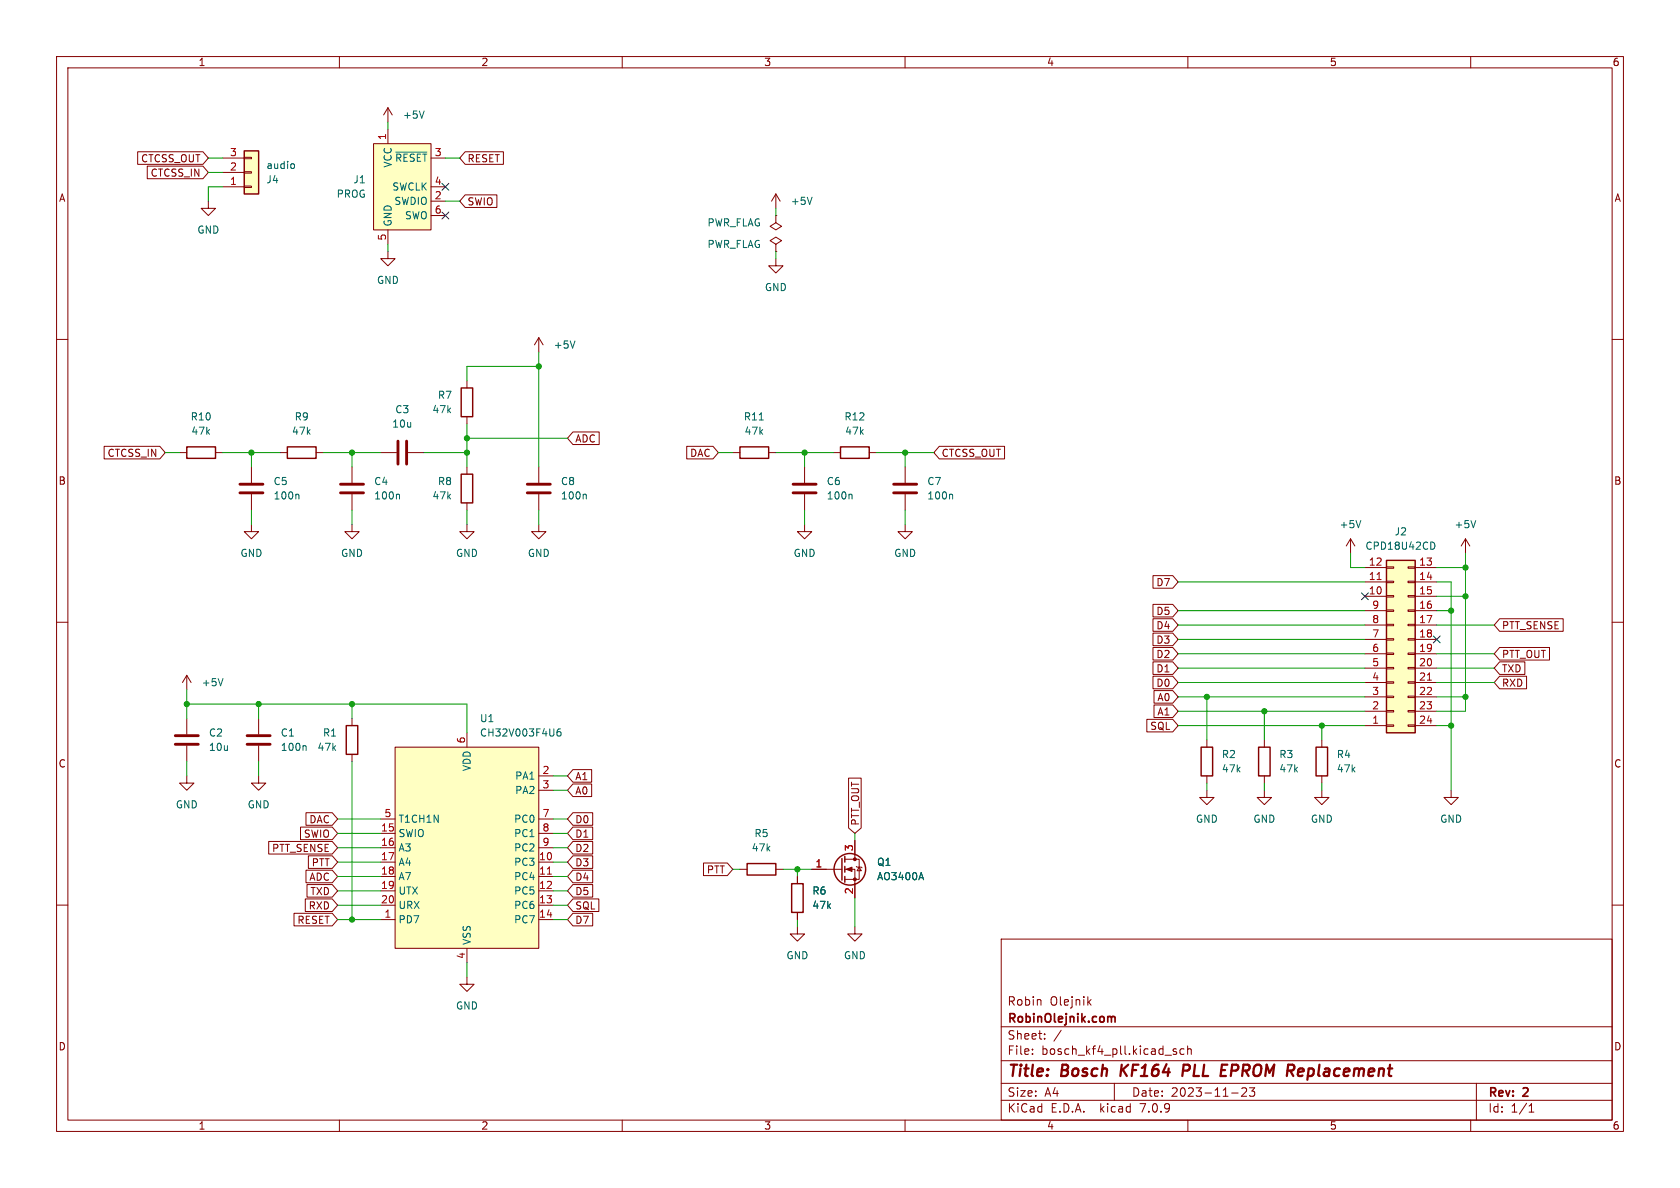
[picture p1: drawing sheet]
<svg xmlns="http://www.w3.org/2000/svg" width="297mm" height="210mm" viewBox="0 0 297 210" stroke-linecap="round" stroke-linejoin="round" font-family="sans-serif">
<g fill="none" stroke="#840000" stroke-width=".18">
<path d="M10 10h277v190h-277zM12 12h273v186h-273zM60 10v2M68.6 19.1l-.8 1.2M68.6 19.1v2.5M68.6 19.1l.7 1.2M110 10v2M160 10v2M210 10v2M260 10v2M24.3 26.8h11.6l.9 1.1-.9 1.2h-11.6zM26 29.4h9.9l.9 1.1-.9 1.1h-9.9z"/>
<path d="M36.8 35.6v1.2h1.3l-1.3 1.3-1.2-1.3h1.2M39.4 33h3.8M39.4 30.5h3.8M39.4 27.9h3.8M43.2 27.8h1.2v.3h-1.2zM43.2 30.4h1.2v.2h-1.2zM43.2 32.9h1.2v.2h-1.2zM66 25.4h10.2v15.2h-10.2zM68.6 22.9v2.5M76.2 33h2.5M76.2 27.9h2.5M76.2 35.6h2.5"/>
<path d="M76.2 38.1h2.5M82.2 26.8h6.8v2.3h-6.8l-.9-1.2zM82.2 34.4h5.6v2.3h-5.6l-.9-1.1zM137.2 38.1v1.3l1 .6-1 .6-1.1-.6 1.1-.6M137.2 38.1h.1M137.2 34.3l-.8 1.3M137.2 34.3v2.5M137.2 34.3l.7 1.3M10 60h2M68.6 44.5v1.2h1.2l-1.2 1.3-1.3-1.3h1.3M68.6 40.6v2.6M95.2 59.7l-.7 1.3"/>
<path d="M95.2 59.7v2.5M95.2 59.7l.8 1.3M137.2 43.2l1-.7-1-.6-1.1 .6 1.1 .7v1.3M137.2 44.5h.1M137.2 45.7v1.3h1.2l-1.2 1.3-1.3-1.3h1.3M285 60h2M18.4 78.9h9.9l.9 1.1-.9 1.1h-9.9zM82.5 67.3v1.3M82.5 73.7v1.2M101.3 76.4h4.6v2.2h-4.6l-1-1.1zM121.4 78.9h4.6l1 1.1-1 1.1h-4.6zM166.1 78.9h11.5v2.2h-11.5l-1-1.1z"/>
<path d="M31.7 80h1.3M38.1 80h1.3M44.4 92.7v1.3h1.3l-1.3 1.3-1.2-1.3h1.2M44.4 82.6v2.7M44.4 87.4v2.8M49.5 80h1.3M55.9 80h1.2M62.2 92.7v1.3h1.3l-1.3 1.3-1.2-1.3h1.2M62.2 82.6v2.7M62.2 87.4v2.8M67.3 80h2.8M72.1 80h2.8"/>
<path d="M82.5 92.7v1.3h1.3l-1.3 1.3-1.2-1.3h1.2M82.5 82.6v1.2M82.5 88.9v1.3M95.2 92.7v1.3h1.3l-1.3 1.3-1.2-1.3h1.2M95.2 82.6v2.7M95.2 87.4v2.8M129.5 80h1.3M135.9 80h1.3M142.2 92.7v1.3h1.3l-1.3 1.3-1.2-1.3h1.2M142.2 82.6v2.7M142.2 87.4v2.8M147.3 80h1.3"/>
<path d="M153.7 80h1.2M160 92.7v1.3h1.3l-1.3 1.3-1.3-1.3h1.3M160 82.6v2.7M160 87.4v2.8M238.8 95.3l-.8 1.2M238.8 95.3v2.5M238.8 95.3l.7 1.2M259.1 95.3l-.8 1.2M259.1 95.3v2.5M259.1 95.3l.7 1.2M10 110h2M33 119.4v2.5"/>
<path d="M33 119.4l-.7 1.3M33 119.4l.8 1.3M203.8 111.9h3.5l1 1.1-1 1.1h-3.5zM203.8 117h3.5l1 1.1-1 1.1h-3.5zM203.8 119.5h3.5l1 1.2-1 1.1h-3.5zM203.8 109.4h3.5l1 1.1-1 1.1h-3.5zM203.8 101.8h3.5l1 1.1-1 1.1h-3.5zM203.8 114.5h3.5l1 1.1-1 1.1h-3.5zM203.8 106.8h3.5l1 1.2-1 1.1h-3.5zM241.3 105.4h3.8M241.3 102.9h3.8M241.3 100.3h3.8"/>
<path d="M241.3 108h3.8M241.3 110.5h3.8M241.3 113h3.8M241.3 115.6h3.8M241.3 118.1h3.8M245.1 100.2h1.3v.3h-1.3zM245.1 102.7h1.3v.3h-1.3zM245.1 105.3h1.3v.2h-1.3zM245.1 107.8h1.3v.3h-1.3zM245.1 110.4h1.3v.2h-1.3zM245.1 112.9h1.3v.3h-1.3zM245.1 115.4h1.3v.3h-1.3z"/>
<path d="M245.1 118h1.3v.2h-1.3zM248.9 100.2h1.3v.3h-1.3zM248.9 102.7h1.3v.3h-1.3zM248.9 105.3h1.3v.2h-1.3zM248.9 107.8h1.3v.3h-1.3zM248.9 110.4h1.3v.2h-1.3zM248.9 112.9h1.3v.3h-1.3zM248.9 115.4h1.3v.3h-1.3zM248.9 118h1.3v.2h-1.3zM250.2 105.4h3.8M250.2 102.9h3.8M250.2 100.3h3.8"/>
<path d="M250.2 108h3.8M250.2 110.5h3.8M250.2 113h3.8M250.2 115.6h3.8M250.2 118.1h3.8M265.1 114.5h8.8v2.2h-8.8l-.9-1.1zM265.1 119.5h4.8v2.3h-4.8l-.9-1.1zM265.1 117h4.5v2.2h-4.5l-.9-1.1zM265.1 109.4h11.2v2.2h-11.2l-.9-1.1zM285 110h2M33 137.2v1.2h1.3l-1.3 1.3-1.3-1.3h1.3M33 127v2.8"/>
<path d="M33 131.8v2.8M45.7 137.2v1.2h1.3l-1.3 1.3-1.3-1.3h1.3M45.7 127v2.8M45.7 131.8v2.8M62.2 127v1.3M62.2 133.4v1.2M69.8 132.1h25.4v35.5h-25.4zM82.5 129.5v2.6M95.2 137.2h2.6M95.2 139.7h2.6M101.3 136h3.3v2.3h-3.3l-1-1.1zM101.3 138.6h3.3v2.2h-3.3l-1-1.1z"/>
<path d="M150 137.5h2.2v8.9l-1.1 .9-1.1-.9zM202.7 127.2h4.6l1 1.1-1 1.1h-4.6zM204 124.6h3.3l1 1.1-1 1.1h-3.3zM204 122.1h3.3l1 1.1-1 1.1h-3.3zM213.4 139.7v1.3h1.2l-1.2 1.2-1.3-1.2h1.3M213.4 130.8v1.3M213.4 137.2v1.2M223.5 139.7v1.3h1.3l-1.3 1.2-1.3-1.2h1.3M223.5 130.8v1.3M223.5 137.2v1.2M233.7 139.7v1.3h1.2l-1.2 1.2-1.3-1.2h1.3M233.7 130.8v1.3"/>
<path d="M233.7 137.2v1.2M241.3 128.3h3.8M241.3 125.7h3.8M241.3 120.7h3.8M241.3 123.2h3.8M245.1 120.5h1.3v.3h-1.3zM245.1 123.1h1.3v.2h-1.3zM245.1 125.6h1.3v.3h-1.3zM245.1 128.1h1.3v.3h-1.3zM248.9 120.5h1.3v.3h-1.3zM248.9 123.1h1.3v.2h-1.3zM248.9 125.6h1.3v.3h-1.3z"/>
<path d="M248.9 128.1h1.3v.3h-1.3zM250.2 128.3h3.8M250.2 125.7h3.8M250.2 120.7h3.8M250.2 123.2h3.8M256.5 139.7v1.3h1.3l-1.3 1.2-1.2-1.2h1.2M10 160h2M47.5 148.7h11.2l1 1.2-1 1.1h-11.2zM53.1 146.2h5.6l1 1.1-1 1.1h-5.6zM54 158.9h4.7l1 1.1-1 1.1h-4.7zM54.1 143.7h4.6l1 1.1-1 1.1h-4.6zM54.1 153.8h4.6l1 1.1-1 1.2h-4.6z"/>
<path d="M54.3 156.4h4.4l1 1.1-1 1.1h-4.4zM54.5 151.3h4.2l1 1.1-1 1.1h-4.2zM67.3 147.3h2.5M67.3 149.9h2.5M67.3 152.4h2.5M67.3 154.9h2.5M67.3 157.5h2.5M67.3 144.8h2.5M95.2 147.3h2.6M95.2 149.9h2.6M95.2 152.4h2.6M95.2 154.9h2.6"/>
<path d="M95.2 157.5h2.6M95.2 144.8h2.6M101.3 143.7h3.5v2.2h-3.5l-1-1.1zM101.3 148.7h3.5v2.3h-3.5l-1-1.1zM101.3 151.3h3.5v2.2h-3.5l-1-1.1zM101.3 153.8h3.5v2.3h-3.5l-1-1.2zM101.3 158.9h4.6v2.2h-4.6l-1-1.1zM101.3 156.4h3.5v2.2h-3.5l-1-1.1zM101.3 146.2h3.5v2.2h-3.5l-1-1.1zM124.4 152.6h4.2l.9 1.1-.9 1.1h-4.2zM130.8 153.7h1.3M137.2 153.7h1.2"/>
<path d="M141 154.9v1.3M143.5 153.7h5.3M149.4 153.7h1.7v5.1M149.4 151.9h2.5v3.5h-2.5M151.1 148.6v3.3M151.4 153.2l.1 .1h.8l.1 .1M151.9 153.3l.4 .6h-.8zM285 160h2M52 161.4h6.7l1 1.2-1 1.1h-6.7zM67.3 160h2.5M67.3 162.6h2.5M82.5 172.7v1.3h1.3l-1.3 1.3-1.2-1.3h1.2"/>
<path d="M82.5 167.6v2.6M95.2 160h2.6M95.2 162.6h2.6M101.3 161.4h3.5v2.3h-3.5l-1-1.1zM141 163.8v1.3h1.2l-1.2 1.3-1.3-1.3h1.3M141 161.3v1.3M151.1 163.8v1.3h1.3l-1.3 1.3-1.2-1.3h1.2M177 166h108v32h-108zM192.5 177.1l.4 .6M192.9 176.7l-.6 .6M60 198v2M110 198v2"/>
<path d="M160 198v2M177 194.5h108M177 191.5h108M177 187.5h108M177 181.5h108M182.5 186.3v.1M182.5 185.5v.1M184.7 183.6v.1M184.7 182.8v.1M187.6 182.1l-1.3 2M197 191.5v3M208 185.5l-.4-.1-.2 .2 .1 .2 .5 .2v.3h-.6"/>
<path d="M209.3 185.5l-.4-.1-.3 .3v.4l.1 .2h.6M210 184.9v1.5M210 185.5l.2-.1 .3 .1 .1 .9M210 198v2M217.7 193.2h1.2M219.5 192.4l.6-.1 .2 .1 .1 .3-.9 1.1h.9M220.9 192.3h.9l-.5 .6 .4 .1v.7l-.2 .1h-.4l-.2-.1M260 198v2M261 191.5v6.5M270.3 196.6h.9M270.3 195.5l.4-.4v1.5"/>
</g>
<path d="M198.3 188.2l-.2 2M199.5 188.2l-1.3 1.2M210 188.2h-.7l-.3 2M210.1 189.2l-1 .1M216 188.2h1M229.5 190.1l.6 .1M230.2 188.9l-.6 .1M230.5 189.4l-1 .1" fill="none" stroke="#840000" stroke-width=".4"/>
<path d="M196.3 179.7l.2 .2M196.5 179.9v.8M196.5 179.9l.2-.2 .4 .1v.9" fill="none" stroke="#840000" stroke-width=".3"/>
<g fill="none" stroke="#840000" stroke-width=".51">
<path d="M70.4 78v4M71.9 78v4M42.4 87.1h4.1M42.4 85.6h4.1M60.2 87.1h4.1M60.2 85.6h4.1M93.2 87.1h4.1M93.2 85.6h4.1M140.2 87.1h4.1M140.2 85.6h4.1M158 87.1h4.1M158 85.6h4.1"/>
<path d="M31 131.6h4.1M31 130h4.1M43.7 131.6h4.1M43.7 130h4.1"/>
</g>
<g fill="none" stroke="#006464" stroke-width=".18">
<path d="M75 19.6l-.4 1.3M51.8 28.9l.3 .3v.3l-.3 .3M70 26.9h5.5M143.6 34.9l-.5 1.2M101.7 60.3l-.5 1.2M134.2 74.2h.8M52.7 87.4l.1 .1v.7M70.4 87.4l.2 .1v.7M103.5 87.4l.1 .1v.7M150.5 87.4l.1 .1v.7M168.2 87.4l.2 .1v.7M240.6 92l-.4 1.3"/>
<path d="M253.2 95.8a.68 .68 0 0 1 .5 .7 .68 .68 0 0 1-.5 .6M260.9 92l-.4 1.3M39.4 120l-.4 1.2M53.9 131.8l.2 .2v.7M99.1 128.8l-.4 .1a.85 .85 0 0 0 0 1.2l.4-.1 .1-.4-.3-.3-.3 .1-.1 .2M162.9 154.2l.4 1.3"/>
</g>
<g fill="none" stroke="#840000" stroke-width=".25">
<path d="M43.2 26.7h2.5v7.6h-2.5zM33 79h5.1v2h-5.1zM50.8 79h5.1v2h-5.1zM81.5 68.6h2.1v5.1h-2.1zM130.8 79h5.1v2h-5.1zM148.6 79h5.1v2h-5.1zM81.5 83.8h2.1v5.1h-2.1zM245.1 99.1h5.1v30.4h-5.1zM61.2 128.3h2v5.1h-2zM212.3 132.1h2.1v5.1h-2.1zM222.5 132.1h2v5.1h-2zM232.7 132.1h2v5.1h-2z"/>
<path d="M132.1 152.7h5.1v2h-5.1zM140 156.2h2v5.1h-2zM148.8 151.8v3.8M149.4 151.4v1M149.4 153.2v1M149.4 154.9v1.1"/>
<circle cx="150.2" cy="153.7" r="2.79"/>
</g>
<g fill="#ffffc2" stroke="#ffffc2" stroke-width=".18">
<path d="M43.2 26.7h2.5v7.6h-2.5z"/>
<path d="M66 25.4h10.2v15.2h-10.2z"/>
<path d="M69.8 132.1h25.4v35.5h-25.4z"/>
<path d="M245.1 99.1h5.1v30.4h-5.1z"/>
</g>
<path d="M243.4 102.5h.8M252.3 120.2h.8M96.8 154.5h.7" fill="none" stroke="#a90000" stroke-width=".18"/>
<g fill="#840000" stroke="#840000" stroke-width=".18">
<path d="M149.6 153.7l1-.4v.8z"/>
<circle cx="151.1" cy="155.4" r=".25"/>
<circle cx="151.1" cy="151.9" r=".25"/>
</g>
<g fill="none" stroke="#009600" stroke-width=".18">
<path d="M36.8 30.5h2.6M36.8 27.9h2.6M39.4 33h-2.6v2.6M68.6 21.6v1.3M78.7 27.9h2.6M78.7 35.6h2.6M137.2 36.8v1.3M68.6 43.2v1.3M137.2 44.5v1.2M82.5 74.9v7.7M82.5 77.5h17.8M95.2 64.8h-12.7v2.5"/>
<path d="M95.2 62.2v20.4M29.2 80h2.5M39.4 80h10.1M44.4 80v2.6M44.4 90.2v2.5M57.1 80h10.2M62.2 80v2.6M62.2 90.2v2.5M74.9 80h7.6M82.5 90.2v2.5M95.2 90.2v2.5M127 80h2.5"/>
<path d="M137.2 80h10.1M142.2 80v2.6M142.2 90.2v2.5M154.9 80h10.2M160 80v2.6M160 90.2v2.5M238.8 97.8v2.5h2.5M259.1 97.8v27.9h-5.1M208.3 110.5h33M208.3 118.1h33M208.3 113h33M208.3 108h33"/>
<path d="M208.3 102.9h33M208.3 115.6h33M254 100.3h5.1M254 102.9h2.5v36.8M254 110.5h10.2M254 118.1h10.2M254 108h2.5M254 115.6h10.2M254 105.4h5.1M33 124.5h49.5v5M33 121.9v5.1M33 134.6v2.6"/>
<path d="M45.7 124.5v2.5M45.7 134.6v2.6M62.2 124.5v2.5M62.2 134.6v28M97.8 137.2h2.5M97.8 139.7h2.5M208.3 123.2h33M208.3 125.7h33M208.3 120.7h33M208.3 128.3h33M213.4 123.2v7.6M213.4 138.4v1.3"/>
<path d="M223.5 125.7v5.1M223.5 138.4v1.3M233.7 128.3v2.5M233.7 138.4v1.3M254 123.2h5.1M254 120.7h10.2M254 128.3h2.5M59.7 144.8h7.6M59.7 147.3h7.6M59.7 157.5h7.6M59.7 154.9h7.6M59.7 149.9h7.6"/>
<path d="M59.7 152.4h7.6M97.8 144.8h2.5M97.8 147.3h2.5M97.8 157.5h2.5M97.8 154.9h2.5M97.8 149.9h2.5M97.8 152.4h2.5M129.5 153.7h1.3M138.4 153.7h5.1M141 153.7v1.2M151.1 147.3v1.3M151.1 158.8v5"/>
<path d="M59.7 162.6h7.6M59.7 160h7.6M82.5 170.2v2.5M97.8 162.6h2.5M97.8 160h2.5M141 162.6v1.2"/>
</g>
<path d="M78.1 37.5l1.2 1.2M78.1 32.4l1.2 1.2M79.3 37.5l-1.2 1.2M79.3 32.4l-1.2 1.2M240.7 104.8l1.2 1.2M241.9 104.8l-1.2 1.2M253.4 112.4l1.2 1.2M254.6 112.4l-1.2 1.2" fill="none" stroke="#000084" stroke-width=".18"/>
<g fill="#009600" stroke="#009600" stroke-width=".18">
<circle cx="44.4" cy="80" r=".46"/>
<circle cx="95.2" cy="64.8" r=".46"/>
<circle cx="82.5" cy="77.5" r=".46"/>
<circle cx="142.2" cy="80" r=".46"/>
<circle cx="160" cy="80" r=".46"/>
<circle cx="141" cy="153.7" r=".46"/>
<circle cx="256.5" cy="108" r=".46"/>
<circle cx="259.1" cy="105.4" r=".46"/>
<circle cx="233.7" cy="128.3" r=".46"/>
<circle cx="259.1" cy="123.2" r=".46"/>
<circle cx="259.1" cy="100.3" r=".46"/>
<circle cx="256.5" cy="128.3" r=".46"/>
<circle cx="62.2" cy="162.6" r=".46"/>
<circle cx="62.2" cy="124.5" r=".46"/>
<circle cx="45.7" cy="124.5" r=".46"/>
<circle cx="33" cy="124.5" r=".46"/>
<circle cx="213.4" cy="123.2" r=".46"/>
<circle cx="223.5" cy="125.7" r=".46"/>
<circle cx="82.5" cy="80" r=".46"/>
<circle cx="62.2" cy="80" r=".46"/>
</g>
<g font-size="2.8" fill="#840000">
<text x="178" y="190.9">Title:</text>
<text x="187.7" y="190.9">Bosch</text>
<text x="198.9" y="190.9">KF164</text>
<text x="210.7" y="190.9">PLL</text>
<text x="218.2" y="190.9">EPROM</text>
<text x="230.8" y="190.9">Replacement</text>
</g>
<g font-size="2.1" fill="#840000">
<text x="178" y="178">Robin</text>
<text x="185.6" y="178">Olejnik</text>
<text x="178" y="184">Sheet:</text>
<text x="178" y="181.2">RobinOlejnik.com</text>
<text x="178" y="186.7">File:</text>
<text x="184.1" y="186.7">bosch_kf4_pll.kicad_sch</text>
<text x="178" y="196.9">KiCad</text>
<text x="178" y="194.1">Size:</text>
<text x="184.7" y="194.1">A4</text>
<text x="185.7" y="196.9">E.D.A.</text>
<text x="194.6" y="196.9">kicad</text>
<text x="200" y="194.1">Date:</text>
<text x="201.8" y="196.9">7.0.9</text>
<text x="207" y="194.1">2023-11-23</text>
<text x="263" y="194.3">Rev:</text>
<text x="263" y="196.9">Id:</text>
<text x="267.1" y="196.9">1/1</text>
<text x="269.4" y="194.3">2</text>
</g>
<g font-size="1.8" fill="#840000">
<text x="35" y="11.9">1</text>
<text x="85" y="11.9">2</text>
<text x="135" y="11.9">3</text>
<text x="185" y="11.9">4</text>
<text x="235" y="11.9">5</text>
<text x="285" y="11.9">6</text>
<text x="24.8" y="28.9">CTCSS_OUT</text>
<text x="82.5" y="28.9">RESET</text>
<text x="10.3" y="35.9">A</text>
<text x="26.5" y="31.4">CTCSS_IN</text>
<text x="285.3" y="35.9">A</text>
<text x="82.5" y="36.5">SWIO</text>
<text x="18.9" y="81">CTCSS_IN</text>
<text x="101.6" y="78.4">ADC</text>
<text x="121.9" y="81">DAC</text>
<text x="166.4" y="81">CTCSS_OUT</text>
<text x="10.3" y="85.9">B</text>
<text x="285.3" y="85.9">B</text>
<text x="204.3" y="103.8">D7</text>
<text x="204.3" y="114">D3</text>
<text x="204.3" y="111.4">D4</text>
<text x="204.3" y="108.9">D5</text>
<text x="265.4" y="111.4">PTT_SENSE</text>
<text x="204.3" y="119.1">D1</text>
<text x="204.3" y="116.5">D2</text>
<text x="265.4" y="116.5">PTT_OUT</text>
<text x="265.4" y="119.1">TXD</text>
<text x="204.3" y="121.6">D0</text>
<text x="204.5" y="124.1">A0</text>
<text x="265.4" y="121.6">RXD</text>
<text x="203.2" y="129.2">SQL</text>
<text x="204.5" y="126.7">A1</text>
<text x="10.3" y="135.9">C</text>
<text x="285.3" y="135.9">C</text>
<text x="101.6" y="138.1">A1</text>
<text x="101.6" y="140.7">A0</text>
<text x="53.6" y="148.3">SWIO</text>
<text x="54.6" y="145.7">DAC</text>
<text x="101.6" y="145.7">D0</text>
<text x="101.6" y="148.3">D1</text>
<text x="152.1" y="146.1" transform="rotate(-90 152.1 146.1)">PTT_OUT</text>
<text x="48" y="150.8">PTT_SENSE</text>
<text x="54.6" y="155.9">ADC</text>
<text x="55" y="153.4">PTT</text>
<text x="101.6" y="150.8">D2</text>
<text x="101.6" y="153.4">D3</text>
<text x="101.6" y="155.9">D4</text>
<text x="124.9" y="154.6">PTT</text>
<text x="54.5" y="161">RXD</text>
<text x="54.8" y="158.4">TXD</text>
<text x="101.6" y="161">SQL</text>
<text x="101.6" y="158.4">D5</text>
<text x="52.5" y="163.5">RESET</text>
<text x="101.6" y="163.5">D7</text>
<text x="10.3" y="185.9">D</text>
<text x="285.3" y="185.9">D</text>
<text x="35" y="199.9">1</text>
<text x="85" y="199.9">2</text>
<text x="135" y="199.9">3</text>
<text x="185" y="199.9">4</text>
<text x="235" y="199.9">5</text>
<text x="285" y="199.9">6</text>
</g>
<g font-size="1.8" fill="#006464">
<text x="71.1" y="21.2">+5V</text>
<text x="69.4" y="29.7" transform="rotate(-90 69.4 29.7)">VCC</text>
<text x="69.7" y="28.8">~{RESET}</text>
<text x="47" y="32.6">J4</text>
<text x="47" y="30.1">audio</text>
<text x="59.4" y="35.2">PROG</text>
<text x="62.4" y="32.6">J1</text>
<text x="69.3" y="33.9">SWCLK</text>
<text x="34.8" y="41.5">GND</text>
<text x="69.4" y="40.1" transform="rotate(-90 69.4 40.1)">GND</text>
<text x="69.6" y="36.4">SWDIO</text>
<text x="71.5" y="39">SWO</text>
<text x="125" y="40.2">PWR_FLAG</text>
<text x="139.7" y="36.4">+5V</text>
<text x="125" y="44">PWR_FLAG</text>
<text x="66.5" y="50.4">GND</text>
<text x="135.1" y="51.7">GND</text>
<text x="97.8" y="61.8">+5V</text>
<text x="77.3" y="70.7">R7</text>
<text x="33.6" y="74.5">R10</text>
<text x="33.7" y="77.1">47k</text>
<text x="51.5" y="77.1">47k</text>
<text x="52" y="74.5">R9</text>
<text x="69.2" y="75.8">10u</text>
<text x="69.8" y="73.3">C3</text>
<text x="76.4" y="73.3">47k</text>
<text x="131.4" y="74.5">R11</text>
<text x="131.5" y="77.1">47k</text>
<text x="149.2" y="74.5">R12</text>
<text x="149.3" y="77.1">47k</text>
<text x="48.3" y="86">C5</text>
<text x="48.3" y="88.5">100n</text>
<text x="66" y="86">C4</text>
<text x="66" y="88.5">100n</text>
<text x="76.4" y="88.5">47k</text>
<text x="77.3" y="86">R8</text>
<text x="99.1" y="86">C8</text>
<text x="99.1" y="88.5">100n</text>
<text x="146.1" y="86">C6</text>
<text x="146.1" y="88.5">100n</text>
<text x="163.8" y="86">C7</text>
<text x="163.8" y="88.5">100n</text>
<text x="236.7" y="93.6">+5V</text>
<text x="246.5" y="94.8">J2</text>
<text x="257" y="93.6">+5V</text>
<text x="42.4" y="98.7">GND</text>
<text x="60.2" y="98.7">GND</text>
<text x="80.5" y="98.7">GND</text>
<text x="93.2" y="98.7">GND</text>
<text x="140.2" y="98.7">GND</text>
<text x="158" y="98.7">GND</text>
<text x="241.3" y="97.4">CPD18U42CD</text>
<text x="35.6" y="121.5">+5V</text>
<text x="36.8" y="130.4">C2</text>
<text x="49.5" y="130.4">C1</text>
<text x="57" y="130.4">R1</text>
<text x="84.8" y="127.9">U1</text>
<text x="84.8" y="130.4">CH32V003F4U6</text>
<text x="36.8" y="132.9">10u</text>
<text x="49.5" y="132.9">100n</text>
<text x="56" y="132.9">47k</text>
<text x="83.4" y="136.4" transform="rotate(-90 83.4 136.4)">VDD</text>
<text x="215.9" y="134.2">R2</text>
<text x="215.9" y="136.8">47k</text>
<text x="226.1" y="134.2">R3</text>
<text x="226.1" y="136.8">47k</text>
<text x="236.2" y="134.2">R4</text>
<text x="236.2" y="136.8">47k</text>
<text x="31" y="143.1">GND</text>
<text x="43.7" y="143.1">GND</text>
<text x="91" y="138">PA1</text>
<text x="91" y="140.6">PA2</text>
<text x="70.4" y="148.2">SWIO</text>
<text x="70.4" y="145.6">T1CH1N</text>
<text x="90.8" y="145.6">PC0</text>
<text x="90.8" y="148.2">PC1</text>
<text x="133.3" y="148.2">R5</text>
<text x="211.3" y="145.6">GND</text>
<text x="221.5" y="145.6">GND</text>
<text x="231.6" y="145.6">GND</text>
<text x="254.5" y="145.6">GND</text>
<text x="70.4" y="150.7">A3</text>
<text x="70.4" y="153.3">A4</text>
<text x="70.4" y="155.8">A7</text>
<text x="90.8" y="153.3">PC3</text>
<text x="90.8" y="155.8">PC4</text>
<text x="90.8" y="150.7">PC2</text>
<text x="132.8" y="150.7">47k</text>
<text x="154.9" y="155.8">AO3400A</text>
<text x="154.9" y="153.3">Q1</text>
<text x="70.4" y="158.3">UTX</text>
<text x="70.4" y="160.9">URX</text>
<text x="90.8" y="160.9">PC6</text>
<text x="90.8" y="158.3">PC5</text>
<text x="143.5" y="158.3">R6</text>
<text x="143.5" y="160.9">47k</text>
<text x="70.4" y="163.4">PD7</text>
<text x="83.4" y="167.1" transform="rotate(-90 83.4 167.1)">VSS</text>
<text x="90.8" y="163.4">PC7</text>
<text x="138.9" y="169.8">GND</text>
<text x="149.1" y="169.8">GND</text>
<text x="80.5" y="178.7">GND</text>
</g>
<g font-size="1.8" fill="#a90000">
<text x="40.6" y="27.7">3</text>
<text x="68.3" y="24.8" transform="rotate(-90 68.3 24.8)">1</text>
<text x="76.8" y="27.7">3</text>
<text x="40.6" y="32.8">1</text>
<text x="40.6" y="30.2">2</text>
<text x="76.8" y="35.3">2</text>
<text x="76.8" y="32.8">4</text>
<text x="76.8" y="37.8">6</text>
<text x="68.3" y="42.6" transform="rotate(-90 68.3 42.6)">5</text>
<text x="241.9" y="100.1">12</text>
<text x="250.8" y="100.1">13</text>
<text x="241.9" y="105.2">10</text>
<text x="241.9" y="102.6">11</text>
<text x="242.5" y="107.7">9</text>
<text x="250.8" y="102.6">14</text>
<text x="250.8" y="105.2">15</text>
<text x="250.8" y="107.7">16</text>
<text x="242.5" y="112.8">7</text>
<text x="242.5" y="110.2">8</text>
<text x="250.8" y="110.2">17</text>
<text x="250.8" y="112.8">18</text>
<text x="242.5" y="117.9">5</text>
<text x="242.5" y="115.3">6</text>
<text x="250.8" y="115.3">19</text>
<text x="250.8" y="117.9">20</text>
<text x="242.5" y="125.5">2</text>
<text x="242.5" y="122.9">3</text>
<text x="242.5" y="120.4">4</text>
<text x="250.8" y="120.4">21</text>
<text x="250.8" y="122.9">22</text>
<text x="250.8" y="125.5">23</text>
<text x="82.3" y="131.5" transform="rotate(-90 82.3 131.5)">6</text>
<text x="242.5" y="128">1</text>
<text x="250.8" y="128">24</text>
<text x="95.8" y="136.9">2</text>
<text x="95.8" y="139.4">3</text>
<text x="67.3" y="147.1">15</text>
<text x="67.3" y="149.6">16</text>
<text x="67.9" y="144.5">5</text>
<text x="95.8" y="144.5">7</text>
<text x="95.8" y="147.1">8</text>
<text x="95.8" y="149.6">9</text>
<text x="67.3" y="152.1">17</text>
<text x="67.3" y="154.7">18</text>
<text x="95.2" y="152.1">10</text>
<text x="95.2" y="154.7">11</text>
<text x="144.1" y="153.4">1</text>
<text x="150.9" y="150.6" transform="rotate(-90 150.9 150.6)">3</text>
<text x="67.3" y="157.2">19</text>
<text x="67.3" y="159.8">20</text>
<text x="95.2" y="159.8">13</text>
<text x="95.2" y="157.2">12</text>
<text x="150.9" y="158.2" transform="rotate(-90 150.9 158.2)">2</text>
<text x="67.9" y="162.3">1</text>
<text x="95.2" y="162.3">14</text>
<text x="82.3" y="169.6" transform="rotate(-90 82.3 169.6)">4</text>
</g>
</svg>
